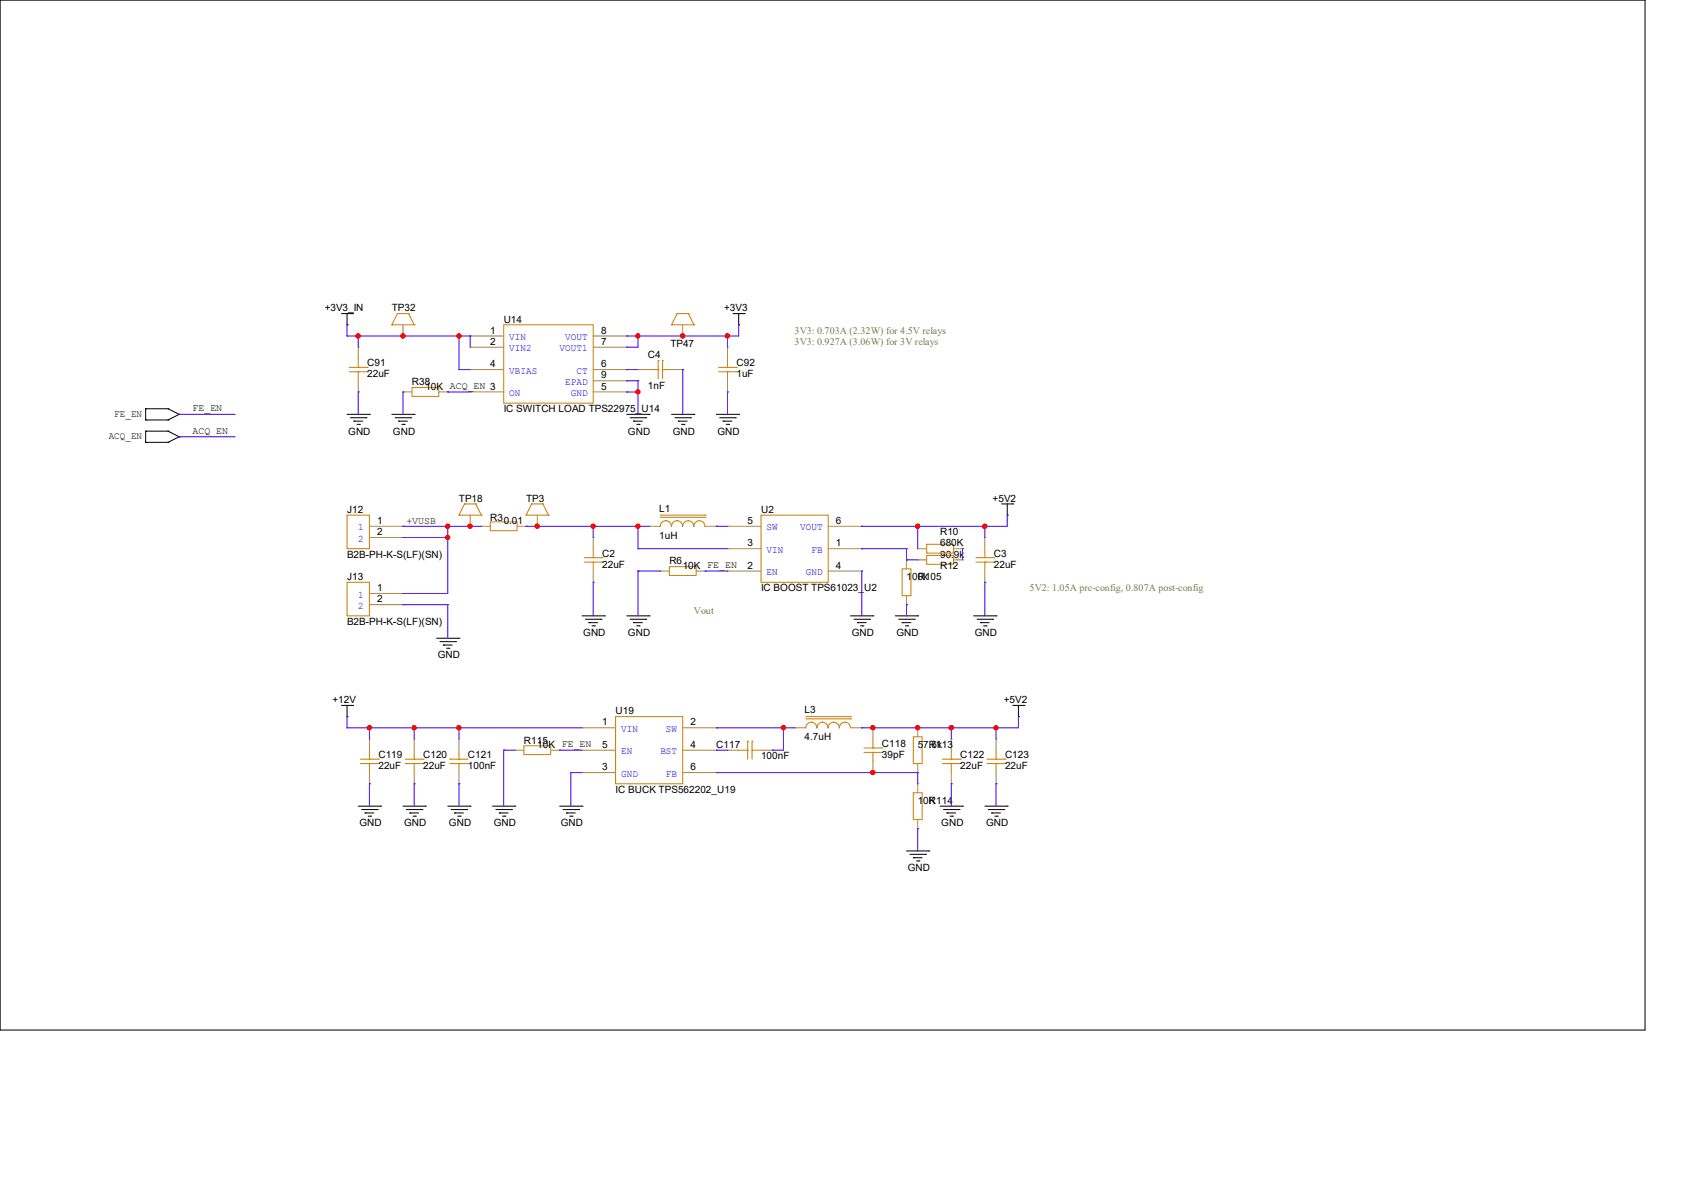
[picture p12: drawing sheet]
<svg xmlns="http://www.w3.org/2000/svg" width="420mm" height="297mm" viewBox="0 0 420 297" stroke-linecap="round" stroke-linejoin="round" font-family="sans-serif">
<g fill="none" stroke="#000" stroke-width=".25">
<path d="M0 0h410.8v257.1h-410.8zM85.3 78.3h2.8M86.7 78.3v2.8M88.1 78.3h.1M183 78.3h2.8M184.4 78.3v2.8M185.8 78.3h.1M86.7 81.1h.1M184.4 81.1h.1M36.4 104.8h.1M36.4 102h.1M36.4 110.4h.1"/>
<path d="M36.4 107.6h.1M36.4 102h5.6M36.4 104.8h5.6M36.4 102v2.8M36.4 107.6v2.8M36.4 107.6h5.6M36.4 110.4h5.6M42 102h.1M42 104.8h.1M42 107.6h.1M42 110.4h.1M42 102l2.7 1.4"/>
<path d="M42 107.6l2.7 1.4M44.7 103.4h.1M44.7 109h.1M44.7 103.4l-2.7 1.4M44.7 109l-2.7 1.4M86.7 103.4h5.5M87.5 104.3h3.9M88.3 105.1h.1M88.3 105.1h2.3M89.2 105.9h.5M89.7 105.9h.1M91.4 104.3h.1"/>
<path d="M92.2 103.4h.1M97.8 103.4h5.6M98.7 104.3h3.9M99.5 105.1h.1M99.5 105.1h2.2M100.3 105.9h.6M100.9 105.9h.1M102.6 104.3h.1M103.4 103.4h.1M156.5 103.4h5.6M157.4 104.3h3.8M158.2 105.1h.1"/>
<path d="M158.2 105.1h2.2M159 105.9h.6M159.6 105.9h.1M161.2 104.3h.1M162.1 103.4h.1M167.7 103.4h5.6M168.5 104.3h3.9M169.4 105.1h.1M169.4 105.1h2.2M170.2 105.9h.6M170.8 105.9h.1M172.4 104.3h.1"/>
<path d="M173.3 103.4h.1M178.9 103.4h5.5M179.7 104.3h3.9M180.6 105.1h.1M180.6 105.1h2.2M181.4 105.9h.5M181.9 105.9h.1M183.6 104.3h.1M184.4 103.4h.1M250.1 125.8h2.8M251.5 128.6h.1M251.5 125.8v2.8"/>
<path d="M252.9 125.8h.1M109 159.3h5.6M114.6 159.3h.1M145.3 153.7h5.6M146.2 154.6h3.9M147 155.4h.1M147 155.4h2.2M147.8 156.2h.6M148.4 156.2h.1M150.1 154.6h.1M150.9 153.7h.1M156.5 153.7h5.6"/>
<path d="M157.4 154.6h3.8M158.2 155.4h.1M158.2 155.4h2.2M159 156.2h.6M159.6 156.2h.1M161.2 154.6h.1M162.1 153.7h.1M212.4 153.7h5.6M213.2 154.6h3.9M214.1 155.4h.1M214.1 155.4h2.2M214.9 156.2h.6"/>
<path d="M215.5 156.2h.1M217.1 154.6h.1M218 153.7h.1M223.6 153.7h5.6M224.4 154.6h3.9M225.3 155.4h.1M225.3 155.4h2.2M226.1 156.2h.6M226.7 156.2h.1M228.3 154.6h.1M229.2 153.7h.1M243.1 153.7h5.6"/>
<path d="M244 154.6h3.9M244.8 155.4h.1M244.8 155.4h2.2M245.6 156.2h.6M246.2 156.2h.1M247.9 154.6h.1M248.7 153.7h.1M85.3 176.1h2.8M86.7 178.9h.1M86.7 176.1v2.8M88.1 176.1h.1M109.9 160.1h3.8"/>
<path d="M110.7 161h.1M110.7 161h2.2M111.5 161.8h.6M112.1 161.8h.1M113.7 160.1h.1M252.9 176.1h2.8M254.3 178.9h.1M254.3 176.1v2.8M255.7 176.1h.1M89.5 201.2h5.5M90.3 202.1h3.9M91.1 202.9h.1"/>
<path d="M91.1 202.9h2.2M91.9 203.7h.6M92.5 203.7h.1M94.2 202.1h.1M95 201.2h.1M100.6 201.2h5.6M101.5 202.1h3.9M102.3 202.9h.1M102.3 202.9h2.2M103.1 203.7h.6M103.7 203.7h.1M105.4 202.1h.1"/>
<path d="M106.2 201.2h.1M111.8 201.2h5.6M112.6 202.1h3.9M113.5 202.9h.1M113.5 202.9h2.2M114.3 203.7h.6M114.9 203.7h.1M116.5 202.1h.1M117.4 201.2h.1M123 201.2h5.6M123.8 202.1h3.9M124.7 202.9h.1"/>
<path d="M124.7 202.9h2.2M125.5 203.7h.6M126.1 203.7h.1M127.7 202.1h.1M128.6 201.2h.1M139.7 201.2h5.6M140.6 202.1h3.9M141.4 202.9h.1M141.4 202.9h2.2M142.2 203.7h.6M142.8 203.7h.1M144.5 202.1h.1"/>
<path d="M145.3 201.2h.1M226.4 212.4h5.5M227.2 213.2h3.9M228 214.1h.1M228 214.1h2.3M228.9 214.9h.5M229.4 214.9h.1M231.1 213.2h.1M231.9 212.4h.1M234.7 201.2h5.6M235.6 202.1h3.9M236.4 202.9h.1"/>
<path d="M236.4 202.9h2.2M237.2 203.7h.6M237.8 203.7h.1M239.5 202.1h.1M240.3 201.2h.1M245.9 201.2h5.6M246.8 202.1h3.9M247.6 202.9h.1M247.6 202.9h2.2M248.4 203.7h.6M249 203.7h.1M250.7 202.1h.1"/>
<path d="M251.5 201.2h.1"/>
</g>
<g fill="none" stroke="#cc8006" stroke-width=".25">
<path d="M99.2 78.3h.1M99.2 78.3l-1.4 2.8M99.2 78.3h2.8M102 78.3h.1M102 78.3l1.4 2.8M169.1 78.3h.1M169.1 78.3h2.8M169.1 78.3l-1.4 2.8M171.9 78.3h.1M171.9 78.3l1.4 2.8M87.2 92.8h4.5M87.2 91.7h4.5"/>
<path d="M89.5 92.8h.1M89.5 91.7h.1M89.5 89.5v2.2M89.5 92.8v2.2M91.7 92.8h.1M91.7 91.7h.1M97.8 81.1h.1M97.8 81.1h5.6M102.9 96.7h6.7v2.2h-6.7zM103.4 81.1h.1M125.8 81.1h22.3v19.5h-22.3zM162.1 92.2h2.2"/>
<path d="M164.3 92.2h.1M164.3 90h.1M164.3 90v4.5M165.4 92.2h.1M165.4 90h.1M165.4 92.2h2.3M165.4 90v4.5M167.7 81.1h.1M167.7 81.1h5.6M173.3 81.1h.1M179.4 92.8h4.5M179.4 91.7h4.5"/>
<path d="M181.7 92.8h.1M181.7 91.7h.1M181.7 89.5v2.2M181.7 92.8v2.2M183.9 92.8h.1M183.9 91.7h.1M86.7 128.6h5.5v8.3h-5.5zM114.6 128.6h.1M114.6 128.6h5.6M116 125.8h.1M116 125.8h2.8M116 125.8l-1.4 2.8"/>
<path d="M118.8 125.8h.1M118.8 125.8l1.4 2.8M120.2 128.6h.1M122.4 130.3h6.7v2.2h-6.7zM131.4 128.6h.1M131.4 128.6h5.5M132.8 125.8h.1M132.8 125.8l-1.4 2.8M132.8 125.8h2.8M135.6 125.8h.1M135.6 125.8l1.3 2.8M136.9 128.6h.1"/>
<path d="M145.9 139.2h4.5M148.1 139.2h.1M148.1 136.9v2.3M150.4 139.2h.1M164.9 129.1h11.2M164.9 128.6h11.2M170.4 131.4v-.1a1.38 1.38 0 0 0-1.3-1.3 1.46 1.46 0 0 0-1.5 1.4v-.1a1.38 1.38 0 0 0-1.3-1.3 1.38 1.38 0 0 0-1.4 1.4M173.2 131.4v-.1a1.38 1.38 0 0 0-1.3-1.3 1.38 1.38 0 0 0-1.4 1.4M176 131.4v-.1a1.38 1.38 0 0 0-1.3-1.3h-.1a1.38 1.38 0 0 0-1.3 1.4M176.1 129.1h.1M176.1 128.6h.1M190 128.6h16.8v16.7h-16.8z"/>
<path d="M231.4 138.6h6.7v2.2h-6.7zM231.4 135.8h6.7v2.2h-6.7zM243.7 139.2h4.5M245.9 139.2h.1M245.9 136.9v2.3M248.2 139.2h.1M86.7 145.3h5.5v8.4h-5.5zM145.9 140.3h4.5M148.1 140.3h.1M148.1 140.3v2.2M150.4 140.3h.1M167.1 141.4h6.7v2.2h-6.7z"/>
<path d="M225.3 142h2.2v6.7h-2.2zM243.7 140.3h4.5M245.9 140.3h.1M245.9 140.3v2.2M248.2 140.3h.1M153.7 178.9h16.8v16.7h-16.8zM201.2 179.4h11.2M201.2 178.9h11.2M212.4 179.4h.1M212.4 178.9h.1M90 189.5h4.5M90 190.6h4.5"/>
<path d="M92.2 190.6h.1M92.2 189.5h.1M92.2 187.2v2.3M92.2 190.6v2.2M94.5 190.6h.1M94.5 189.5h.1M101.2 189.5h4.5M101.2 190.6h4.5M103.4 190.6h.1M103.4 189.5h.1M103.4 187.2v2.3M103.4 190.6v2.2"/>
<path d="M105.7 190.6h.1M105.7 189.5h.1M112.4 189.5h.1M112.4 190.6h.1M112.4 189.5h4.4M112.4 190.6h4.4M114.6 189.5h.1M114.6 190.6h.1M114.6 187.2v2.3M114.6 190.6v2.2M130.8 186.1h6.7v2.2h-6.7zM184.4 187.2h2.3"/>
<path d="M186.7 187.2h.1M186.7 185h.1M186.7 185v4.5M187.8 187.2h.1M187.8 185h.1M187.8 187.2h2.2M187.8 185v4.5M204 181.7v-.1a1.38 1.38 0 0 0-1.4-1.3 1.38 1.38 0 0 0-1.4 1.4M206.8 181.7v-.1a1.38 1.38 0 0 0-1.4-1.3 1.38 1.38 0 0 0-1.4 1.4M209.5 181.7v-.1a1.38 1.38 0 0 0-1.3-1.3 1.38 1.38 0 0 0-1.4 1.4M212.3 181.7v-.1a1.38 1.38 0 0 0-1.3-1.3 1.38 1.38 0 0 0-1.4 1.4M215.7 187.8h4.5"/>
<path d="M215.7 186.7h4.5M218 187.8h.1M218 186.7h.1M218 184.4v2.3M218 187.8v2.2M220.2 187.8h.1M220.2 186.7h.1M228 197.9h2.3v6.7h-2.3zM228 183.9h2.3v6.7h-2.3zM235.3 189.5h4.5M235.3 190.6h4.5M237.5 190.6h.1"/>
<path d="M237.5 189.5h.1M237.5 187.2v2.3M237.5 190.6v2.2M239.8 190.6h.1M239.8 189.5h.1M246.5 189.5h4.5M246.5 190.6h4.5M248.7 190.6h.1M248.7 189.5h.1M248.7 187.2v2.3M248.7 190.6v2.2M251 190.6h.1"/>
<path d="M251 189.5h.1"/>
</g>
<g fill="none" stroke="#a84" stroke-width=".25">
<path d="M89.5 97.8h.1M89.5 86.7h.1M89.5 86.7v2.8M89.5 95v2.8M100.6 97.8h.1M100.6 83.9h.1M100.6 97.8h2.3M100.6 81.1v2.8M109.6 97.8h2.2M111.8 97.8h.1M117.4 97.8h.1M117.4 83.9h.1"/>
<path d="M117.4 86.7h.1M117.4 92.2h.1M117.4 92.2h8.4M117.4 97.8h8.4M117.4 83.9h8.4M117.4 86.7h8.4M148.1 92.2h8.4M148.1 97.8h8.4M148.1 83.9h8.4M148.1 86.7h8.4M148.1 95h8.4M156.5 83.9h.1"/>
<path d="M156.5 86.7h.1M156.5 97.8h.1M156.5 92.2h.1M156.5 95h.1M159.3 92.2h.1M159.3 92.2h2.8M167.7 92.2h2.8M170.5 92.2h.1M170.5 83.9h.1M170.5 81.1v2.8M181.7 97.8h.1M181.7 86.7h.1"/>
<path d="M181.7 86.7v2.8M181.7 95v2.8M92.2 131.4h8.4M92.2 134.2h8.4M100.6 131.4h.1M100.6 134.2h.1M117.4 131.4h.1M117.4 128.6v2.8M120.2 131.4h.1M120.2 131.4h2.2M129.1 131.4h2.3M131.4 131.4h.1"/>
<path d="M134.2 131.4h.1M134.2 128.6v2.8M148.1 134.2h.1M148.1 134.2v2.7M162.1 131.4h.1M162.1 131.4h2.8M176.1 131.4h2.8M178.9 131.4h.1M181.7 136.9h.1M181.7 131.4h.1M181.7 136.9h8.3M181.7 131.4h8.3"/>
<path d="M206.8 136.9h8.4M206.8 131.4h8.4M215.2 131.4h.1M215.2 136.9h.1M226.4 139.7h.1M226.4 139.7v2.3M229.2 139.7h.1M229.2 136.9h.1M229.2 136.9h2.2M229.2 139.7h2.2M238.1 136.9h2.2M238.1 139.7h2.2"/>
<path d="M240.3 139.7h.1M240.3 136.9h.1M245.9 134.2h.1M245.9 134.2v2.7M92.2 148.1h8.4M92.2 150.9h8.4M100.6 148.1h.1M100.6 150.9h.1M148.1 145.3h.1M148.1 142.5v2.8M164.9 142.5h.1M164.9 142.5h2.2"/>
<path d="M173.8 142.5h2.3M176.1 142.5h.1M181.7 142.5h.1M181.7 142.5h8.3M206.8 142.5h8.4M215.2 142.5h.1M226.4 150.9h.1M226.4 148.7v2.2M245.9 145.3h.1M245.9 142.5v2.8M92.2 195.6h.1M92.2 184.4h.1"/>
<path d="M92.2 184.4v2.8M92.2 192.8v2.8M103.4 195.6h.1M103.4 184.4h.1M103.4 184.4v2.8M103.4 192.8v2.8M114.6 184.4h.1M114.6 195.6h.1M114.6 184.4v2.8M114.6 192.8v2.8M128.6 187.2h.1M128.6 187.2h2.2"/>
<path d="M137.5 187.2h2.2M139.7 187.2h.1M145.3 181.7h.1M145.3 192.8h.1M145.3 187.2h.1M145.3 181.7h8.4M145.3 187.2h8.4M145.3 192.8h8.4M170.5 181.7h8.4M170.5 187.2h8.4M170.5 192.8h8.4M178.9 181.7h.1"/>
<path d="M178.9 192.8h.1M178.9 187.2h.1M181.7 187.2h.1M181.7 187.2h2.7M190 187.2h2.8M192.8 187.2h.1M198.4 181.7h.1M198.4 181.7h2.8M212.4 181.7h2.8M215.2 181.7h.1M218 192.8h.1M218 181.7h.1"/>
<path d="M218 181.7v2.7M218 190v2.8M229.2 195.6h.1M229.2 181.7h.1M229.2 192.8h.1M229.2 181.7v2.2M229.2 190.6v2.2M229.2 195.6v2.3M237.5 195.6h.1M237.5 184.4h.1M237.5 184.4v2.8M237.5 192.8v2.8"/>
<path d="M248.7 195.6h.1M248.7 184.4h.1M248.7 184.4v2.8M248.7 192.8v2.8M229.2 206.8h.1M229.2 204.6v2.2"/>
</g>
<g fill="none" stroke="#4200ff" stroke-width=".25">
<path d="M86.7 81.1h.1M86.7 83.9h.1M86.7 83.9h30.7M86.7 81.1v2.8M89.5 97.8h.1M89.5 83.9h.1M89.5 83.9v2.8M89.5 97.8v5.6M100.6 97.8h.1M100.6 83.9h.1M100.6 97.8v5.6M111.8 97.8h.1"/>
<path d="M111.8 97.8h5.6M114.6 92.2h.1M114.6 83.9h.1M114.6 92.2h2.8M114.6 83.9v8.3M117.4 83.9h.1M117.4 83.9v2.8M156.5 97.8h.1M156.5 92.2h.1M156.5 83.9h.1M156.5 95h.1M156.5 86.7h.1"/>
<path d="M156.5 97.8h2.8M156.5 92.2h2.8M156.5 95h2.8M159.3 97.8h.1M159.3 95h.1M159.3 83.9h.1M159.3 83.9v2.8h-2.8M159.3 95v8.4M170.5 92.2h.1M170.5 83.9h.1M170.5 92.2v11.2M181.7 97.8h.1"/>
<path d="M181.7 83.9h.1M181.7 83.9v2.8M181.7 97.8v5.6M184.4 81.1h.1M184.4 81.1v2.8h-27.9M44.7 109h.1M44.7 103.4h.1M44.7 109h14M44.7 103.4h14M100.6 134.2h.1M100.6 131.4h.1M100.6 131.4h19.6"/>
<path d="M100.6 134.2h11.2M111.8 131.4h.1M111.8 134.2h.1M111.8 131.4v16.7h-11.2M117.4 131.4h.1M131.4 131.4h.1M131.4 131.4h30.7M134.2 131.4h.1M148.1 131.4h.1M148.1 131.4v2.8M159.3 131.4h.1M159.3 136.9h.1"/>
<path d="M159.3 131.4v5.5M159.3 136.9h22.4M178.9 131.4h.1M178.9 131.4h2.8M215.2 131.4h.1M215.2 136.9h.1M215.2 136.9h11.2M226.4 136.9h.1M226.4 139.7h.1M226.4 136.9v2.8M226.4 139.7h2.8M229.2 131.4h.1"/>
<path d="M229.2 131.4v5.5M240.3 136.9h.1M240.3 136.9v2.8M245.9 131.4h.1M245.9 131.4v2.8M251.5 128.6h.1M251.5 128.6v2.8h-36.3M100.6 148.1h.1M100.6 150.9h.1M100.6 150.9h11.2M111.8 150.9h.1M111.8 150.9v8.4"/>
<path d="M148.1 145.3h.1M148.1 145.3v8.4M159.3 142.5h.1M159.3 142.5h5.6M159.3 142.5v11.2M176.1 142.5h.1M176.1 142.5h5.6M215.2 142.5h.1M215.2 142.5v11.2M226.4 150.9h.1M226.4 150.9v2.8M245.9 145.3h.1"/>
<path d="M245.9 145.3v8.4M86.7 178.9h.1M86.7 178.9v2.8M254.3 178.9h.1M254.3 178.9v2.8h-39.1M86.7 181.7h.1M86.7 181.7h58.6M92.2 195.6h.1M92.2 181.7h.1M92.2 181.7v2.7M92.2 195.6v5.6M103.4 195.6h.1"/>
<path d="M103.4 181.7h.1M103.4 181.7v2.7M103.4 195.6v5.6M114.6 195.6h.1M114.6 181.7h.1M114.6 181.7v2.7M114.6 195.6v5.6M125.8 187.2h.1M125.8 187.2h2.8M125.8 187.2v14M139.7 187.2h.1M139.7 187.2h5.6"/>
<path d="M142.5 192.8h.1M142.5 192.8h2.8M142.5 192.8v8.4M178.9 187.2h.1M178.9 181.7h.1M178.9 192.8h.1M178.9 187.2h2.8M178.9 181.7h19.5M178.9 192.8h50.3M192.8 187.2h.1M195.6 181.7h.1M195.6 181.7v5.5h-2.8"/>
<path d="M215.2 181.7h.1M218 192.8h.1M218 181.7h.1M229.2 192.8h.1M229.2 181.7h.1M229.2 192.8v2.8M237.5 195.6h.1M237.5 181.7h.1M237.5 181.7v2.7M237.5 195.6v5.6M248.7 195.6h.1M248.7 181.7h.1"/>
<path d="M248.7 181.7v2.7M248.7 195.6v5.6M229.2 206.8h.1M229.2 206.8v5.6"/>
</g>
<g fill="#f00" stroke="#f00" stroke-width=".25">
<circle cx="159.3" cy="97.8" r=".53"/>
<circle cx="159.3" cy="83.8" r=".53"/>
<circle cx="148.1" cy="131.3" r=".53"/>
<circle cx="245.9" cy="131.3" r=".53"/>
<circle cx="229.1" cy="131.3" r=".53"/>
<circle cx="195.6" cy="181.6" r=".53"/>
<circle cx="218" cy="192.8" r=".53"/>
<circle cx="89.4" cy="83.8" r=".53"/>
<circle cx="114.6" cy="83.8" r=".53"/>
<circle cx="100.6" cy="83.8" r=".53"/>
<circle cx="181.6" cy="83.8" r=".53"/>
<circle cx="170.5" cy="83.8" r=".53"/>
<circle cx="114.6" cy="181.6" r=".53"/>
<circle cx="103.4" cy="181.6" r=".53"/>
<circle cx="92.2" cy="181.6" r=".53"/>
<circle cx="218" cy="181.6" r=".53"/>
<circle cx="229.1" cy="181.6" r=".53"/>
<circle cx="248.7" cy="181.6" r=".53"/>
<circle cx="237.5" cy="181.6" r=".53"/>
<circle cx="134.1" cy="131.3" r=".53"/>
<circle cx="159.3" cy="131.3" r=".53"/>
<circle cx="111.8" cy="134.1" r=".53"/>
<circle cx="111.8" cy="131.3" r=".53"/>
<circle cx="117.4" cy="131.3" r=".53"/>
</g>
<g font-size="2.5">
<text x="81.1" y="77.7">+3V3_IN</text>
<text x="97.8" y="77.7">TP32</text>
<text x="180.8" y="77.7">+3V3</text>
<text x="122.4" y="83.3">1</text>
<text x="125.8" y="80.5">U14</text>
<text x="150.1" y="83.3">8</text>
<text x="122.4" y="86.1">2</text>
<text x="150.1" y="86.1">7</text>
<text x="161.8" y="89.5">C4</text>
<text x="167.4" y="86.7">TP47</text>
<text x="91.7" y="91.4">C91</text>
<text x="91.7" y="94.2">22uF</text>
<text x="122.4" y="91.7">4</text>
<text x="150.1" y="91.7">6</text>
<text x="150.1" y="94.4">9</text>
<text x="183.9" y="91.4">C92</text>
<text x="183.9" y="94.2">1uF</text>
<text x="102.9" y="96.2">R38</text>
<text x="106.2" y="97.3">10K ACQ_EN 3</text>
<text x="150.1" y="97.2">5</text>
<text x="161.8" y="97">1nF</text>
<text x="28.5" y="104">FE_EN</text>
<text x="48.1" y="102.7">FE_EN</text>
<text x="125.8" y="102.9">IC SWITCH LOAD TPS22975_U14</text>
<text x="27.1" y="109.6">ACQ_EN</text>
<text x="48.1" y="108.2">ACQ_EN</text>
<text x="87" y="108.5">GND</text>
<text x="98.1" y="108.5">GND</text>
<text x="156.8" y="108.5">GND</text>
<text x="168" y="108.5">GND</text>
<text x="179.2" y="108.5">GND</text>
<text x="114.6" y="125.2">TP18</text>
<text x="131.4" y="125.2">TP3</text>
<text x="247.9" y="125.2">+5V2</text>
<text x="86.7" y="128">J12</text>
<text x="94.2" y="130.8">1</text>
<text x="101.5" y="130.8">+VUSB</text>
<text x="122.4" y="130">R3</text>
<text x="125.8" y="130.8">0.01</text>
<text x="164.6" y="127.7">L1</text>
<text x="186.7" y="130.8">5</text>
<text x="190" y="128">U2</text>
<text x="208.7" y="130.8">6</text>
<text x="94.2" y="133.6">2</text>
<text x="164.6" y="134.5">1uH</text>
<text x="186.7" y="136.4">3</text>
<text x="208.7" y="136.4">1</text>
<text x="234.7" y="133.6">R10</text>
<text x="234.7" y="136.4">680K</text>
<text x="86.7" y="139.2">B2B-PH-K-S(LF)(SN)</text>
<text x="150.4" y="138.9">C2</text>
<text x="150.4" y="141.7">22uF</text>
<text x="167.1" y="140.9">R6</text>
<text x="170.5" y="142">10K FE_EN</text>
<text x="186.7" y="141.9">2</text>
<text x="208.7" y="141.9">4</text>
<text x="234.7" y="142">R12</text>
<text x="234.7" y="139.2">90.9k</text>
<text x="248.2" y="138.9">C3</text>
<text x="248.2" y="141.7">22uF</text>
<text x="86.7" y="144.8">J13</text>
<text x="94.2" y="147.5">1</text>
<text x="190" y="147.6">IC BOOST TPS61023_U2</text>
<text x="226.4" y="144.8">100k</text>
<text x="229.2" y="144.8">R105</text>
<text x="86.7" y="156">B2B-PH-K-S(LF)(SN)</text>
<text x="94.2" y="150.3">2</text>
<text x="145.6" y="158.8">GND</text>
<text x="156.8" y="158.8">GND</text>
<text x="212.7" y="158.8">GND</text>
<text x="223.9" y="158.8">GND</text>
<text x="243.4" y="158.8">GND</text>
<text x="109.3" y="164.3">GND</text>
<text x="83" y="175.5">+12V</text>
<text x="153.7" y="178.3">U19</text>
<text x="200.9" y="178">L3</text>
<text x="250.7" y="175.5">+5V2</text>
<text x="130.8" y="185.6">R115</text>
<text x="150.4" y="181.1">1</text>
<text x="172.4" y="181.1">2</text>
<text x="200.9" y="184.7">4.7uH</text>
<text x="94.5" y="189.2">C119</text>
<text x="94.5" y="192">22uF</text>
<text x="105.7" y="189.2">C120</text>
<text x="105.7" y="192">22uF</text>
<text x="116.8" y="189.2">C121</text>
<text x="116.8" y="192">100nF</text>
<text x="134.2" y="186.7">10K FE_EN</text>
<text x="150.4" y="186.7">5</text>
<text x="172.4" y="186.7">4</text>
<text x="178.9" y="186.7">C117</text>
<text x="190" y="189.5">100nF</text>
<text x="220.2" y="186.4">C118</text>
<text x="220.2" y="189.2">39pF</text>
<text x="229.2" y="186.7">57.6k</text>
<text x="231.9" y="186.7">R113</text>
<text x="239.8" y="189.2">C122</text>
<text x="239.8" y="192">22uF</text>
<text x="251" y="189.2">C123</text>
<text x="251" y="192">22uF</text>
<text x="150.4" y="192.2">3</text>
<text x="153.7" y="197.9">IC BUCK TPS562202_U19</text>
<text x="172.4" y="192.2">6</text>
<text x="229.2" y="200.7">10K</text>
<text x="231.9" y="200.7">R114</text>
<text x="89.7" y="206.3">GND</text>
<text x="100.9" y="206.3">GND</text>
<text x="112.1" y="206.3">GND</text>
<text x="123.3" y="206.3">GND</text>
<text x="140" y="206.3">GND</text>
<text x="235" y="206.3">GND</text>
<text x="246.2" y="206.3">GND</text>
<text x="226.7" y="217.4">GND</text>
</g>
<g font-size="2.5" fill="#808040">
<text x="198.4" y="83.3">3V3: 0.703A (2.32W) for 4.5V relays</text>
<text x="198.4" y="86.1">3V3: 0.927A (3.06W) for 3V relays</text>
<text x="257.1" y="147.6">5V2: 1.05A pre-config, 0.807A post-config</text>
<text x="173.3" y="153.2">Vout</text>
</g>
<g font-size="2.5" fill="#00c">
<text x="127.2" y="84.9">VIN</text>
<text x="127.2" y="87.7">VIN2</text>
<text x="139.7" y="87.7">VOUT1</text>
<text x="141.1" y="84.9">VOUT</text>
<text x="127.2" y="93.3">VBIAS</text>
<text x="143.9" y="93.3">CT</text>
<text x="127.2" y="98.8">ON</text>
<text x="141.1" y="96.1">EPAD</text>
<text x="142.5" y="98.8">GND</text>
<text x="89.4" y="132.4">1</text>
<text x="89.4" y="135.2">2</text>
<text x="191.4" y="138">VIN</text>
<text x="191.4" y="132.4">SW</text>
<text x="199.8" y="132.4">VOUT</text>
<text x="202.6" y="138">FB</text>
<text x="191.4" y="143.6">EN</text>
<text x="201.2" y="143.6">GND</text>
<text x="89.4" y="149.1">1</text>
<text x="89.4" y="151.9">2</text>
<text x="155.1" y="182.7">VIN</text>
<text x="166.3" y="182.7">SW</text>
<text x="155.1" y="188.3">EN</text>
<text x="164.9" y="188.3">BST</text>
<text x="155.1" y="193.8">GND</text>
<text x="166.3" y="193.8">FB</text>
</g>
</svg>
